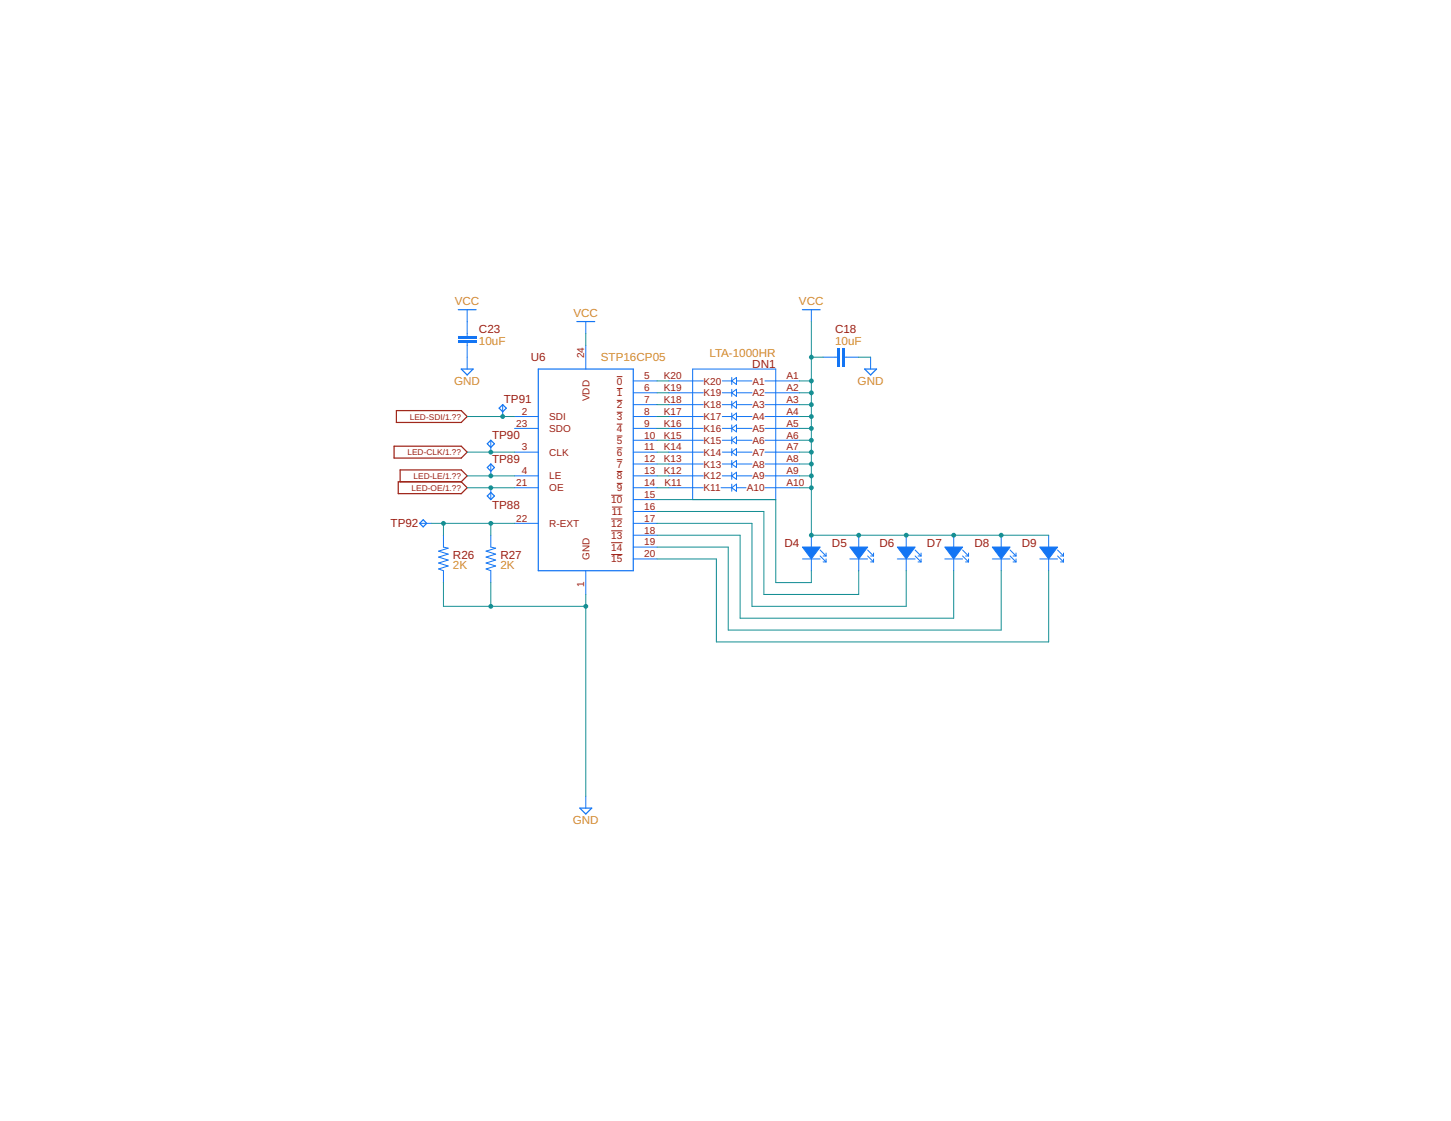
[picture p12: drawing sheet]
<svg xmlns="http://www.w3.org/2000/svg" width="279mm" height="216mm" viewBox="0 0 279 216" stroke-linecap="round" stroke-linejoin="round" font-family="sans-serif">
<g fill="none" stroke="#9c1f14" stroke-width=".19">
<path d="M118.8 72.5h1M118.8 74.8h1M118.8 77.1h1M118.8 79.4h1M117.7 95.4h2.1M117.7 99.9h2.1M117.8 97.7h2M118.8 81.7h1M118.8 84h1M118.8 86.3h1M118.8 88.5h1M118.8 90.8h1"/>
<path d="M118.8 93.1h1M117.7 102.2h2.1M117.7 104.5h2.1M117.7 106.8h2.1"/>
</g>
<path d="M76.3 79.1h12.5l1.2 1.1-1.2 1.2h-12.5zM75.9 85.9h12.9l1.2 1.2-1.2 1.1h-12.9zM76.7 92.8h12.1l1.2 1.1-1.2 1.2h-12.1zM77 92.8v-2.3h11.8l1.2 1.2-1.2 1.1" fill="none" stroke="#9c1f14" stroke-width=".23"/>
<path d="M103.7 71.1h18.2v38.8h-18.2z" fill="none" stroke="#1375f4" stroke-width=".23"/>
<g fill="none" stroke="#1375f4" stroke-width=".19">
<path d="M112.8 66.5v4.6M121.9 73.4h4.6M121.9 75.6h4.6M121.9 77.9h4.6M128.8 73.4h6.6M128.8 75.6h6.6M128.8 77.9h6.6M133.4 71.1h16v25.1h-16zM139.1 73.4h1.8M139.1 75.6h1.8M139.1 77.9h1.8M140.9 73.4l.9-.7v1.4z"/>
<path d="M140.9 75.6l.9-.6v1.3zM140.9 77.9l.9-.6v1.3zM140.9 72.7v1.4M140.9 75v1.3M140.9 77.3v1.3M140.9 79.5v1.4M141.8 73.4h3M141.8 75.6h3M141.8 77.9h3M147.3 73.4h6.6M147.3 75.6h6.6M147.3 77.9h6.6"/>
<path d="M99.1 80.2h4.6M99.1 82.5h4.6M99.1 87.1h4.6M99.1 91.7h4.6M99.1 93.9h4.6M121.9 80.2h4.6M121.9 82.5h4.6M121.9 84.8h4.6M121.9 87.1h4.6M121.9 89.4h4.6M121.9 91.7h4.6M121.9 93.9h4.6"/>
<path d="M121.9 96.2h4.6M121.9 98.5h4.6M128.8 80.2h6.6M128.8 82.5h6.6M128.8 84.8h6.6M128.8 87.1h6.6M128.8 89.4h6.6M128.8 91.7h6.6M128.8 93.9h6.6M138.9 93.9h2M139.1 80.2h1.8M139.1 82.5h1.8"/>
<path d="M139.1 84.8h1.8M139.1 87.1h1.8M139.1 89.4h1.8M139.1 91.7h1.8M140.9 93.9l.9-.7v1.4zM140.9 80.2l.9-.7v1.4zM140.9 82.5l.9-.7v1.4zM140.9 84.8l.9-.7v1.4zM140.9 87.1l.9-.7v1.4zM140.9 89.4l.9-.7v1.3zM140.9 91.7l.9-.7v1.3zM140.9 81.8v1.4"/>
<path d="M140.9 84.1v1.4M140.9 86.4v1.4M140.9 88.7v1.3M140.9 91v1.3M140.9 93.2v1.4M141.8 80.2h3M141.8 82.5h3M141.8 84.8h3M141.8 87.1h3M141.8 89.4h3M141.8 91.7h3M141.8 93.9h1.9"/>
<path d="M147.3 80.2h6.6M147.3 82.5h6.6M147.3 84.8h6.6M147.3 87.1h6.6M147.3 89.4h6.6M147.3 91.7h6.6M147.3 93.9h6.6M99.1 100.8h4.6M112.8 109.9v4.6M121.9 100.8h4.6M121.9 103.1h4.6M121.9 105.4h4.6"/>
<path d="M121.9 107.7h4.6M154.5 107.7h3.4M156.2 103.1v2.3M156.2 107.7v2.2M157.9 107.1l1.2 1.1M157.9 105.9l1.2 1.2M158.5 108.2h.6M158.5 107.1h.6M159.1 106.5v.6M159.1 107.7v.5M163.6 107.7h3.5M165.4 103.1v2.3"/>
<path d="M165.4 107.7v2.2M167.1 107.1l1.1 1.1M167.1 105.9l1.1 1.2M167.6 108.2h.6M167.6 107.1h.6M168.2 106.5v.6M168.2 107.7v.5M172.8 107.7h3.4M174.5 103.1v2.3M174.5 107.7v2.2M176.2 107.1l1.2 1.1M176.2 105.9l1.2 1.2"/>
<path d="M176.8 108.2h.6M176.8 107.1h.6M177.4 106.5v.6M177.4 107.7v.5M181.9 107.7h3.5M183.6 103.1v2.3M183.6 107.7v2.2M185.4 107.1l1.1 1.1M185.4 105.9l1.1 1.2M185.9 108.2h.6M185.9 107.1h.6M186.5 106.5v.6"/>
<path d="M186.5 107.7v.5M191.1 107.7h3.4M192.8 103.1v2.3M192.8 107.7v2.2M194.5 107.1l1.1 1.1M194.5 105.9l1.1 1.2M195.1 108.2h.5M195.1 107.1h.5M195.6 106.5v.6M195.6 107.7v.5M200.2 107.7h3.4M201.9 103.1v2.3"/>
<path d="M201.9 107.7v2.2M203.6 107.1l1.2 1.1M203.6 105.9l1.2 1.2M204.2 108.2h.6M204.2 107.1h.6M204.8 106.5v.6M204.8 107.7v.5"/>
</g>
<g fill="#1375f4" stroke="#1375f4" stroke-width=".19">
<path d="M154.5 105.4h3.4l-1.7 2.2z"/>
<path d="M163.6 105.4h3.5l-1.7 2.2z"/>
<path d="M172.8 105.4h3.4l-1.7 2.2z"/>
<path d="M181.9 105.4h3.5l-1.8 2.2z"/>
<path d="M191.1 105.4h3.4l-1.7 2.2z"/>
<path d="M200.2 105.4h3.4l-1.7 2.2z"/>
</g>
<g fill="#1375f4">
<path d="M162.2 67h.4v3.6h-.4z" fill-rule="evenodd"/>
<path d="M161.2 67h.5v3.6h-.5z" fill-rule="evenodd"/>
</g>
<g fill="#1375f4">
<path d="M162.2 67h.4v3.6h-.4zM162.2 67v3.6h.4v-3.6z"/>
<path d="M161.2 67h.5v3.6h-.5zM161.2 67v3.6h.5v-3.6z"/>
</g>
<path d="M156.2 59.6v2.3M112.8 61.9v2.3M158.5 68.8h2.7M162.6 68.8h2.8M167.6 68.8v2.3M85.4 103.1v2.3l.9 .2-1.8 .6 1.8 .5-1.8 .6 1.8 .6-1.8 .5 1.8 .6-1.8 .6 .9 .3v2.3M94.5 103.1v2.3l.9 .2-1.8 .6 1.8 .5-1.8 .6 1.8 .6-1.8 .5 1.8 .6-1.8 .6 .9 .3v2.3M112.8 153.4v2.2" fill="none" stroke="#1375f4" stroke-width=".19"/>
<path d="M154.5 59.6h3.4M111.1 61.9h3.4M166.5 71.1h2.3l-1.2 1.1zM111.7 155.6h2.2l-1.1 1.2z" fill="none" stroke="#1375f4" stroke-width=".23"/>
<g fill="#1375f4">
<path d="M88.1 65.6h3.7v.5h-3.7z" fill-rule="evenodd"/>
<path d="M88.1 64.7h3.7v.5h-3.7z" fill-rule="evenodd"/>
</g>
<g fill="#1375f4">
<path d="M88.1 65.6h3.7v.5h-3.7zM88.1 65.6v.5h3.7v-.5z"/>
<path d="M88.1 64.7h3.7v.5h-3.7zM88.1 64.7v.5h3.7v-.5z"/>
</g>
<path d="M90 59.6v5.1M90 66.1v5M96.8 77.9v2.3M94.5 84.8v2.3M94.5 89.4v2.3M94.5 93.9v2.3M80.8 100.8h2.3" fill="none" stroke="#1375f4" stroke-width=".19"/>
<path d="M88.2 59.6h3.5M88.8 71.1h2.3l-1.1 1.1zM96.1 78.6l.7-.7 .7 .7-.7 .7zM93.8 95.5l.7-.7 .7 .7-.7 .7zM93.8 90l.7-.6 .7 .6-.7 .7zM94.5 84.8l.7 .7-.7 .7-.7-.7zM81.5 100.1l.7 .7-.7 .7-.7-.7z" fill="none" stroke="#1375f4" stroke-width=".23"/>
<g fill="none" stroke="#158f93" stroke-width=".19">
<path d="M126.5 77.9h2.3M126.5 75.6h2.3M126.5 73.4h2.3M153.9 77.9h2.3M153.9 75.6h2.3M153.9 73.4h2.3M156.2 61.9v41.2h45.7M156.2 68.8h2.3M126.5 93.9h2.3M126.5 91.7h2.3M126.5 89.4h2.3M126.5 87.1h2.3"/>
<path d="M126.5 84.8h2.3M126.5 82.5h2.3M126.5 80.2h2.3M153.9 93.9h2.3M153.9 91.7h2.3M153.9 89.4h2.3M153.9 87.1h2.3M153.9 84.8h2.3M153.9 82.5h2.3M153.9 80.2h2.3"/>
</g>
<g fill="#158f93">
<circle cx="156.2" cy="73.4" r=".47"/>
<circle cx="156.2" cy="75.6" r=".47"/>
<circle cx="156.2" cy="77.9" r=".47"/>
<circle cx="156.2" cy="80.2" r=".47"/>
<circle cx="156.2" cy="82.5" r=".47"/>
<circle cx="156.2" cy="84.8" r=".47"/>
<circle cx="156.2" cy="87.1" r=".47"/>
<circle cx="156.2" cy="89.4" r=".47"/>
<circle cx="156.2" cy="91.7" r=".47"/>
<circle cx="156.2" cy="93.9" r=".47"/>
<circle cx="156.2" cy="103.1" r=".47"/>
<circle cx="165.4" cy="103.1" r=".47"/>
<circle cx="174.5" cy="103.1" r=".47"/>
<circle cx="183.6" cy="103.1" r=".47"/>
<circle cx="156.2" cy="68.8" r=".47"/>
<circle cx="192.8" cy="103.1" r=".47"/>
</g>
<g fill="#158f93">
<path d="M155.8 73.4a.47 .47 0 0 1 .9 0 .47 .47 0 0 1-.9 0zM155.8 73.4a.46 .46 0 0 0 .9 0 .46 .46 0 0 0-.9 0z"/>
<path d="M155.8 75.6a.47 .47 0 0 1 .9 0 .47 .47 0 0 1-.9 0zM155.8 75.6a.46 .46 0 0 0 .9 0 .46 .46 0 0 0-.9 0z"/>
<path d="M155.8 77.9a.47 .47 0 0 1 .9 0 .47 .47 0 0 1-.9 0zM155.8 77.9a.46 .46 0 0 0 .9 0 .46 .46 0 0 0-.9 0z"/>
<path d="M155.8 80.2a.47 .47 0 0 1 .9 0 .47 .47 0 0 1-.9 0zM155.8 80.2a.46 .46 0 0 0 .9 0 .46 .46 0 0 0-.9 0z"/>
<path d="M155.8 82.5a.47 .47 0 0 1 .9 0 .47 .47 0 0 1-.9 0zM155.8 82.5a.46 .46 0 0 0 .9 0 .46 .46 0 0 0-.9 0z"/>
<path d="M155.8 84.8a.47 .47 0 0 1 .9 0 .47 .47 0 0 1-.9 0zM155.8 84.8a.46 .46 0 0 0 .9 0 .46 .46 0 0 0-.9 0z"/>
<path d="M155.8 87.1a.47 .47 0 0 1 .9 0 .47 .47 0 0 1-.9 0zM155.8 87.1a.46 .46 0 0 0 .9 0 .46 .46 0 0 0-.9 0z"/>
<path d="M155.8 89.4a.47 .47 0 0 1 .9 0 .47 .47 0 0 1-.9 0zM155.8 89.4a.46 .46 0 0 0 .9 0 .46 .46 0 0 0-.9 0z"/>
<path d="M155.8 91.7a.47 .47 0 0 1 .9 0 .47 .47 0 0 1-.9 0zM155.8 91.7a.46 .46 0 0 0 .9 0 .46 .46 0 0 0-.9 0z"/>
<path d="M155.8 93.9a.47 .47 0 0 1 .9 0 .47 .47 0 0 1-.9 0zM155.8 93.9a.46 .46 0 0 0 .9 0 .46 .46 0 0 0-.9 0z"/>
<path d="M155.8 103.1a.47 .47 0 0 1 .9 0 .47 .47 0 0 1-.9 0zM155.8 103.1a.46 .46 0 0 0 .9 0 .46 .46 0 0 0-.9 0z"/>
<path d="M164.9 103.1a.47 .47 0 0 1 .9 0 .47 .47 0 0 1-.9 0zM164.9 103.1a.46 .46 0 0 0 .9 0 .46 .46 0 0 0-.9 0z"/>
<path d="M174 103.1a.5 .5 0 0 1 1 0 .5 .5 0 0 1-1 0zM174 103.1a.5 .5 0 0 0 1 0 .5 .5 0 0 0-1 0z"/>
<path d="M183.2 103.1a.47 .47 0 0 1 .9 0 .47 .47 0 0 1-.9 0zM183.2 103.1a.46 .46 0 0 0 .9 0 .46 .46 0 0 0-.9 0z"/>
<path d="M155.8 68.8a.47 .47 0 0 1 .9 0 .47 .47 0 0 1-.9 0zM155.8 68.8a.46 .46 0 0 0 .9 0 .46 .46 0 0 0-.9 0z"/>
<path d="M192.3 103.1a.5 .5 0 0 1 1 0 .5 .5 0 0 1-1 0zM192.3 103.1a.5 .5 0 0 0 1 0 .5 .5 0 0 0-1 0z"/>
</g>
<path d="M112.8 64.2v2.3M165.4 68.8h2.2M85.4 112.2v4.6h27.4M94.5 112.2v4.6M112.8 114.5v38.9" fill="none" stroke="#158f93" stroke-width=".19"/>
<g fill="#158f93">
<circle cx="112.8" cy="116.8" r=".47"/>
<circle cx="94.5" cy="116.8" r=".47"/>
</g>
<g fill="#158f93">
<path d="M112.3 116.8a.5 .5 0 0 1 1 0 .5 .5 0 0 1-1 0zM112.3 116.8a.5 .5 0 0 0 1 0 .5 .5 0 0 0-1 0z"/>
<path d="M94 116.8a.5 .5 0 0 1 1 0 .5 .5 0 0 1-1 0zM94 116.8a.5 .5 0 0 0 1 0 .5 .5 0 0 0-1 0z"/>
</g>
<path d="M94.5 100.8v2.3M99.1 100.8h-13.7v2.3" fill="none" stroke="#158f93" stroke-width=".19"/>
<circle cx="94.5" cy="100.8" r=".47" fill="#158f93"/>
<path d="M94 100.8a.5 .5 0 0 1 1 0 .5 .5 0 0 1-1 0zM94 100.8a.5 .5 0 0 0 1 0 .5 .5 0 0 0-1 0z" fill="#158f93"/>
<path d="M83.1 100.8h2.3" fill="none" stroke="#158f93" stroke-width=".19"/>
<circle cx="85.4" cy="100.8" r=".47" fill="#158f93"/>
<path d="M84.9 100.8a.5 .5 0 0 1 1 0 .5 .5 0 0 1-1 0zM84.9 100.8a.5 .5 0 0 0 1 0 .5 .5 0 0 0-1 0z" fill="#158f93"/>
<path d="M90 80.2h9.1" fill="none" stroke="#158f93" stroke-width=".19"/>
<circle cx="96.8" cy="80.2" r=".47" fill="#158f93"/>
<path d="M96.3 80.2a.5 .5 0 0 1 1 0 .5 .5 0 0 1-1 0zM96.3 80.2a.5 .5 0 0 0 1 0 .5 .5 0 0 0-1 0z" fill="#158f93"/>
<path d="M90 87.1h9.1" fill="none" stroke="#158f93" stroke-width=".19"/>
<circle cx="94.5" cy="87.1" r=".47" fill="#158f93"/>
<path d="M94 87.1a.5 .5 0 0 1 1 0 .5 .5 0 0 1-1 0zM94 87.1a.5 .5 0 0 0 1 0 .5 .5 0 0 0-1 0z" fill="#158f93"/>
<path d="M90 91.7h9.1" fill="none" stroke="#158f93" stroke-width=".19"/>
<circle cx="94.5" cy="91.7" r=".47" fill="#158f93"/>
<path d="M94 91.7a.5 .5 0 0 1 1 0 .5 .5 0 0 1-1 0zM94 91.7a.5 .5 0 0 0 1 0 .5 .5 0 0 0-1 0z" fill="#158f93"/>
<path d="M90 93.9h9.1" fill="none" stroke="#158f93" stroke-width=".19"/>
<circle cx="94.5" cy="93.9" r=".47" fill="#158f93"/>
<path d="M94 93.9a.5 .5 0 0 1 1 0 .5 .5 0 0 1-1 0zM94 93.9a.5 .5 0 0 0 1 0 .5 .5 0 0 0-1 0z" fill="#158f93"/>
<path d="M126.5 98.5h20.6v16h18.3v-4.6M126.5 96.2h22.9v16h6.8v-2.3M126.5 107.7h11.4v15.9h64v-13.7M126.5 105.4h13.7v15.9h52.6v-11.4M126.5 103.1h16v16h41.1v-9.2M126.5 100.8h18.3v16h29.7v-6.9" fill="none" stroke="#158f93" stroke-width=".19"/>
<g font-size="2.2" fill="#d59028">
<text x="87.6" y="58.7">VCC</text>
<text x="153.8" y="58.7">VCC</text>
<text x="110.4" y="61">VCC</text>
<text x="92.2" y="66.5">10uF</text>
<text x="115.7" y="69.6">STP16CP05</text>
<text x="136.6" y="68.8">LTA-1000HR</text>
<text x="160.8" y="66.5">10uF</text>
<text x="87.5" y="74.2">GND</text>
<text x="165.1" y="74.2">GND</text>
<text x="87.2" y="109.6">2K</text>
<text x="96.3" y="109.6">2K</text>
<text x="110.3" y="158.7">GND</text>
</g>
<g font-size="2.2" fill="#9c1f14">
<text x="92.2" y="64.2">C23</text>
<text x="160.8" y="64.2">C18</text>
<text x="102.2" y="69.6">U6</text>
<text x="144.9" y="70.9">DN1</text>
<text x="97" y="77.7">TP91</text>
<text x="94.7" y="84.6">TP90</text>
<text x="94.7" y="89.1">TP89</text>
<text x="75.2" y="101.6">TP92</text>
<text x="94.7" y="98.1">TP88</text>
<text x="87.2" y="107.7">R26</text>
<text x="96.3" y="107.7">R27</text>
<text x="151.1" y="105.4">D4</text>
<text x="160.2" y="105.4">D5</text>
<text x="169.3" y="105.4">D6</text>
<text x="178.5" y="105.4">D7</text>
<text x="187.6" y="105.4">D8</text>
<text x="196.8" y="105.4">D9</text>
</g>
<g font-size="1.9" fill="#9c1f14">
<text x="112.5" y="69" transform="rotate(-90 112.5 69)">24</text>
<text x="113.5" y="77.3" transform="rotate(-90 113.5 77.3)">VDD</text>
<text x="118.8" y="74.1">0</text>
<text x="118.8" y="76.3">1</text>
<text x="124" y="73">5</text>
<text x="124" y="75.3">6</text>
<text x="124" y="77.6">7</text>
<text x="127.8" y="77.6">K18</text>
<text x="127.8" y="75.3">K19</text>
<text x="127.8" y="73">K20</text>
<text x="135.5" y="76.3">K19</text>
<text x="135.5" y="74.1">K20</text>
<text x="144.9" y="74.1">A1</text>
<text x="144.9" y="76.3">A2</text>
<text x="151.5" y="73">A1</text>
<text x="151.5" y="75.3">A2</text>
<text x="151.5" y="77.6">A3</text>
<text x="99.4" y="82.2">23</text>
<text x="100.5" y="79.9">2</text>
<text x="105.8" y="80.9">SDI</text>
<text x="105.8" y="83.2">SDO</text>
<text x="118.8" y="78.6">2</text>
<text x="118.8" y="80.9">3</text>
<text x="118.8" y="83.2">4</text>
<text x="124" y="79.9">8</text>
<text x="124" y="82.2">9</text>
<text x="127.8" y="82.2">K16</text>
<text x="127.8" y="79.9">K17</text>
<text x="135.5" y="83.2">K16</text>
<text x="135.5" y="80.9">K17</text>
<text x="135.5" y="78.6">K18</text>
<text x="144.9" y="78.6">A3</text>
<text x="144.9" y="80.9">A4</text>
<text x="144.9" y="83.2">A5</text>
<text x="151.5" y="79.9">A4</text>
<text x="151.5" y="82.2">A5</text>
<text x="100.5" y="86.8">3</text>
<text x="105.8" y="87.8">CLK</text>
<text x="118.8" y="85.5">5</text>
<text x="118.8" y="87.8">6</text>
<text x="124" y="84.5">10</text>
<text x="124" y="86.8">11</text>
<text x="124" y="89">12</text>
<text x="127.8" y="89">K13</text>
<text x="127.8" y="86.8">K14</text>
<text x="127.8" y="84.5">K15</text>
<text x="135.5" y="87.8">K14</text>
<text x="135.5" y="85.5">K15</text>
<text x="144.9" y="85.5">A6</text>
<text x="144.9" y="87.8">A7</text>
<text x="151.5" y="84.5">A6</text>
<text x="151.5" y="86.8">A7</text>
<text x="151.5" y="89">A8</text>
<text x="99.4" y="93.6">21</text>
<text x="100.5" y="91.3">4</text>
<text x="105.8" y="94.6">OE</text>
<text x="105.8" y="92.3">LE</text>
<text x="118.8" y="90.1">7</text>
<text x="118.8" y="92.3">8</text>
<text x="118.8" y="94.6">9</text>
<text x="124" y="91.3">13</text>
<text x="124" y="93.6">14</text>
<text x="124" y="95.9">15</text>
<text x="127.8" y="91.3">K12</text>
<text x="128" y="93.6">K11</text>
<text x="135.5" y="94.6">K11</text>
<text x="135.5" y="92.3">K12</text>
<text x="135.5" y="90">K13</text>
<text x="143.8" y="94.6">A10</text>
<text x="144.9" y="90.1">A8</text>
<text x="144.9" y="92.3">A9</text>
<text x="151.5" y="91.3">A9</text>
<text x="151.5" y="93.6">A10</text>
<text x="99.4" y="100.5">22</text>
<text x="105.8" y="101.5">R-EXT</text>
<text x="117.7" y="96.9">10</text>
<text x="117.7" y="101.5">12</text>
<text x="117.8" y="99.2">11</text>
<text x="124" y="98.2">16</text>
<text x="124" y="100.5">17</text>
<text x="113.5" y="107.8" transform="rotate(-90 113.5 107.8)">GND</text>
<text x="117.7" y="103.8">13</text>
<text x="117.7" y="106">14</text>
<text x="124" y="102.8">18</text>
<text x="124" y="105">19</text>
<text x="124" y="107.3">20</text>
<text x="112.5" y="113.1" transform="rotate(-90 112.5 113.1)">1</text>
<text x="117.7" y="108.3">15</text>
</g>
<g font-size="1.6" fill="#9c1f14">
<text x="78.9" y="80.8">LED-SDI/1.??</text>
<text x="78.5" y="87.7">LED-CLK/1.??</text>
<text x="79.3" y="94.5">LED-OE/1.??</text>
<text x="79.6" y="92.2">LED-LE/1.??</text>
</g>
</svg>
